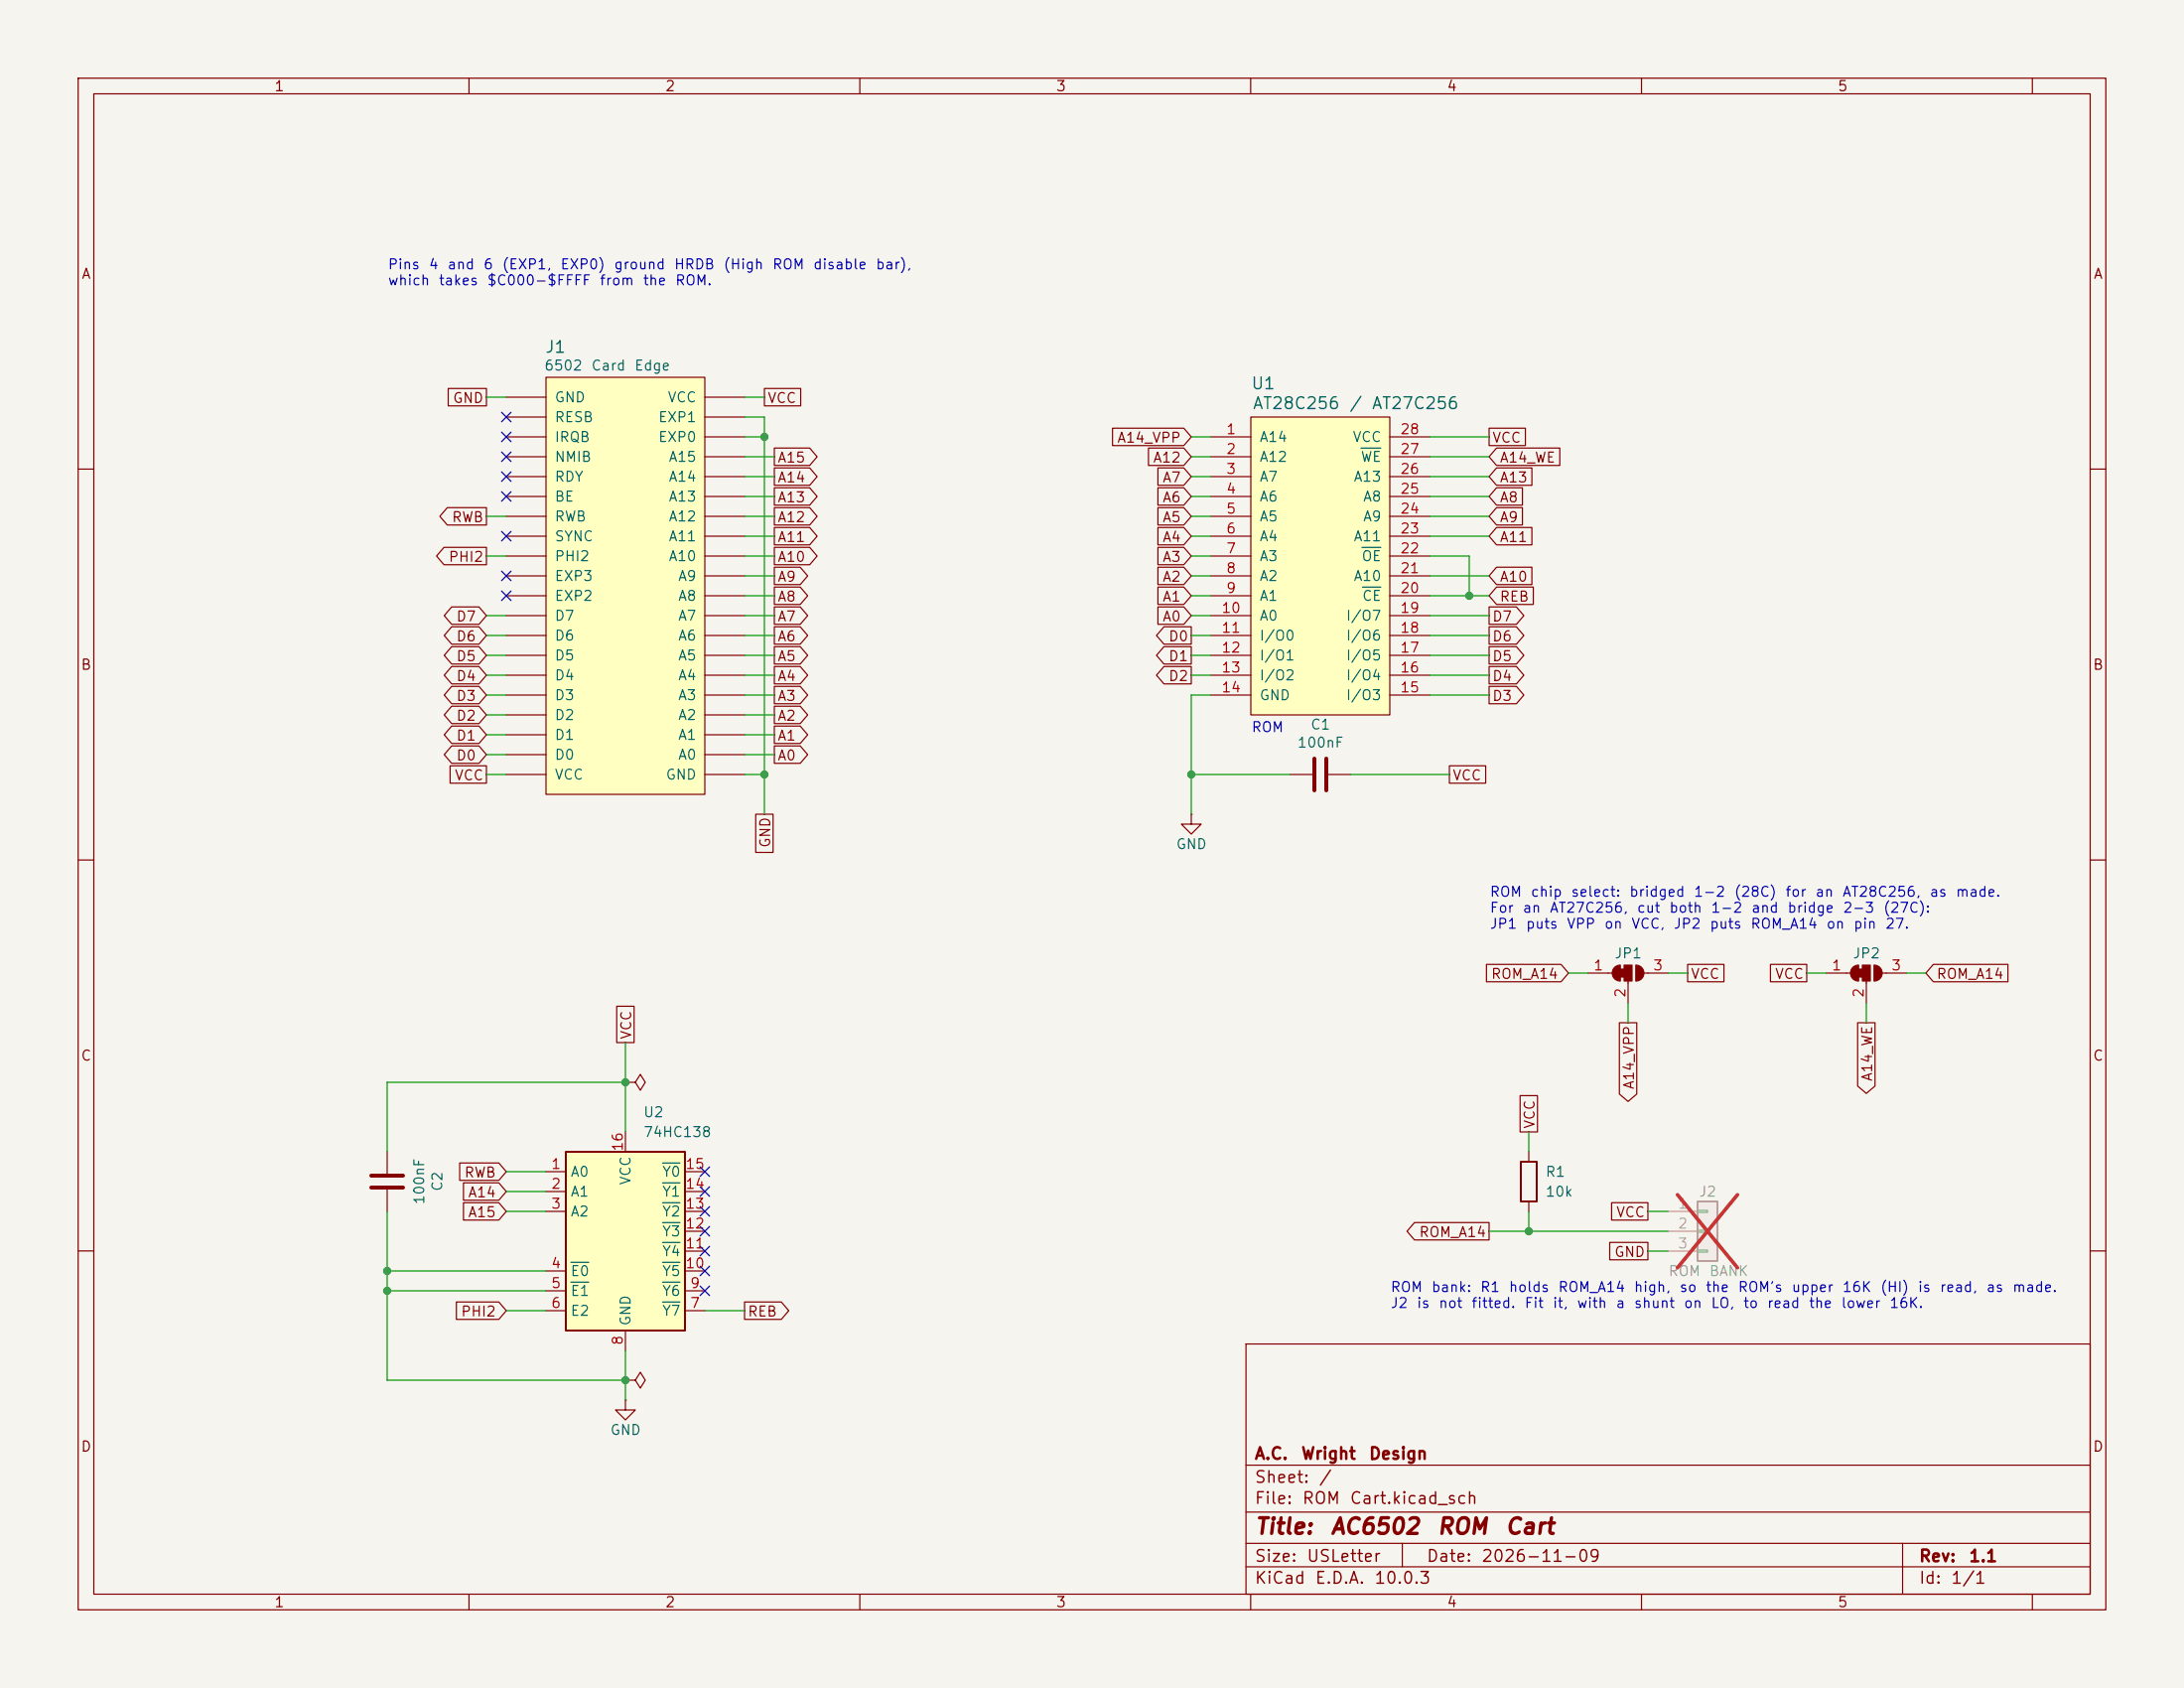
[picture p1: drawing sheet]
<svg xmlns="http://www.w3.org/2000/svg" width="279mm" height="216mm" viewBox="0 0 279 216" stroke-linecap="round" stroke-linejoin="round" font-family="sans-serif">
<path d="M0 0h279.4v215.9h-279.4z" fill="#f5f4ef" stroke="#f5f4ef" stroke-width=".13"/>
<g fill="none" stroke="#840000" stroke-width=".15">
<path d="M10 10h259.4v195.9h-259.4zM12 12h255.4v191.9h-255.4zM60 10v2M110 10v2M160 10v2M210 10v2M260 10v2M10 60h2M267.4 60h2M10 110h2M267.4 110h2M233.7 124.5h3"/>
<path d="M237.7 123.4v2.1M238.8 125.5v2.8M239.8 123.4v2.1M240.8 124.5h3M10 160h2M159.4 171.9h108v32h-108zM267.4 160h2M159.4 197.4h108M159.4 193.4h108M159.4 187.4h108M179.4 197.4v3M243.4 197.4v6.5"/>
<path d="M60 203.9v2M110 203.9v2M159.4 200.4h108M160 203.9v2M210 203.9v2M260 203.9v2"/>
</g>
<g fill="#840000" stroke="#840000" stroke-width=".15">
<path d="M237.7 124h.6v1h-.6z"/>
<path d="M237 123.7l.4-.2 .3-.1v2.1a1.02 1.02 0 0 1-.9-.7 1.02 1.02 0 0 1 .2-1.1z"/>
<path d="M238.3 123.4h1v2.1h-1z"/>
<path d="M239.8 123.4a1.02 1.02 0 0 1 1 1.1 1.02 1.02 0 0 1-1 1z"/>
</g>
<path d="M160 53.3h17.8v38.1h-17.8z" fill="#ffffc2"/>
<g fill="none" stroke="#840000" stroke-width=".15">
<path d="M154.9 55.9h5.1M154.9 58.4h5.1M160 53.3h17.8v38.1h-17.8zM177.8 55.9h5.1M177.8 58.4h5.1M154.9 61h5.1M154.9 63.5h5.1M154.9 66h5.1M154.9 68.6h5.1M154.9 71.1h5.1M154.9 73.7h5.1M154.9 76.2h5.1"/>
<path d="M154.9 78.7h5.1M177.8 61h5.1M177.8 63.5h5.1M177.8 66h5.1M177.8 68.6h5.1M177.8 71.1h5.1M177.8 73.7h5.1M177.8 76.2h5.1M177.8 78.7h5.1M154.9 81.3h5.1M154.9 83.8h5.1M154.9 86.4h5.1"/>
<path d="M154.9 88.9h5.1M177.8 81.3h5.1M177.8 83.8h5.1M177.8 86.4h5.1M177.8 88.9h5.1"/>
</g>
<path d="M174.1 57.3h2.6M174.2 70h2.5M174.3 75.1h2.4" fill="none" stroke="#006464" stroke-width=".15"/>
<path d="M72.4 147.3h15.2v22.9h-15.2z" fill="#ffffc2"/>
<path d="M72.4 147.3h15.2v22.9h-15.2z" fill="none" stroke="#840000" stroke-width=".25"/>
<g fill="none" stroke="#840000" stroke-width=".15">
<path d="M165.1 99.1h2.8M169.9 99.1h2.8M69.8 149.9h2.6M69.8 152.4h2.6M69.8 154.9h2.6M80 144.8v2.5M87.6 149.9h2.6M87.6 152.4h2.6M87.6 154.9h2.6M87.6 157.5h2.6M69.8 162.6h2.6M69.8 165.1h2.6"/>
<path d="M69.8 167.6h2.6M80 170.2v2.5M87.6 162.6h2.6M87.6 165.1h2.6M87.6 167.6h2.6M87.6 160h2.6"/>
</g>
<path d="M84.7 158.9h2.3M84.7 156.4h2.3M84.7 153.8h2.3M84.7 151.3h2.3M84.7 148.8h2.3M73 161.5h2.3M73 164h2.3M84.7 161.5h2.3M84.7 164h2.3M84.7 166.5h2.3" fill="none" stroke="#006464" stroke-width=".15"/>
<path d="M168.1 97v4.1M169.7 97v4.1" fill="none" stroke="#840000" stroke-width=".51"/>
<path d="M69.8 48.3h20.4v53.3h-20.4z" fill="#ffffc2"/>
<g fill="none" stroke="#840000" stroke-width=".15">
<path d="M64.8 58.4h5M64.8 55.9h5M64.8 53.3h5M64.8 50.8h5M69.8 48.3h20.4v53.3h-20.4zM90.2 58.4h5M90.2 55.9h5M90.2 53.3h5M90.2 50.8h5M64.8 78.7h5M64.8 76.2h5M64.8 73.7h5"/>
<path d="M64.8 71.1h5M64.8 68.6h5M64.8 66h5M64.8 63.5h5M64.8 61h5M90.2 78.7h5M90.2 76.2h5M90.2 73.7h5M90.2 71.1h5M90.2 68.6h5M90.2 66h5M90.2 63.5h5"/>
<path d="M90.2 61h5M64.8 96.5h5M64.8 94h5M64.8 91.4h5M64.8 88.9h5M64.8 86.4h5M64.8 83.8h5M64.8 81.3h5M64.8 99.1h5M90.2 96.5h5M90.2 94h5M90.2 91.4h5"/>
<path d="M90.2 88.9h5M90.2 86.4h5M90.2 83.8h5M90.2 81.3h5M90.2 99.1h5M152.4 104.1v1.3h1.3l-1.3 1.3-1.3-1.3h1.3M152.4 104.1h.1M80 138.4h1.3l.6-1 .6 1-.6 1-.6-1M80 138.4h.1M49.5 147.3v2.8M49.5 152.1v2.8M195.6 147.3v1.3"/>
<path d="M195.6 153.7v1.2M80 179.1v1.2h1.3l-1.3 1.3-1.3-1.3h1.3M80 179.1h.1M80 176.5h1.3l.6-1 .6 1-.6 1-.6-1M80 176.5h.1"/>
</g>
<path d="M47.5 150.4h4.1M47.5 151.9h4.1" fill="none" stroke="#840000" stroke-width=".51"/>
<path d="M194.6 148.6h2v5.1h-2z" fill="none" stroke="#840000" stroke-width=".25"/>
<path d="M217.2 153.7h2.5v7.6h-2.5z" fill="#ebeae8"/>
<path d="M217.2 153.7h2.5v7.6h-2.5z" fill="none" stroke="#9c9b98" stroke-width=".25"/>
<path d="M213.4 154.9h3.8M213.4 157.5h3.8M217.2 154.8h1.2v.3h-1.2zM217.2 157.4h1.2v.2h-1.2zM217.2 159.9h1.2v.2h-1.2zM213.4 160h3.8" fill="none" stroke="#9c9b98" stroke-width=".15"/>
<path d="M214.6 152.8l7.7 9.3M222.3 152.8l-7.7 9.3" fill="none" stroke="#e12e31" stroke-width=".46"/>
<g fill="none" stroke="#840000" stroke-width=".15">
<path d="M57.3 49.7h4.9v2.2h-4.9zM97.8 49.7h4.6v2.2h-4.6zM99.1 57.3h4.5l.9 1.1-.9 1.1h-4.5zM99.1 59.8h4.5l.9 1.2-.9 1.1h-4.5zM142.3 54.8h9.1l1 1.1-1 1.1h-9.1zM146.9 57.3h4.5l1 1.1-1 1.1h-4.5zM148.1 59.8h3.3l1 1.2-1 1.1h-3.3zM190.5 54.8h4.6v2.2h-4.6zM191.5 59.8h4.5v2.3h-4.5l-1-1.1zM191.5 57.3h8v2.2h-8l-1-1.1zM56.8 70h5.4v2.2h-5.4l-1-1.1zM57.2 64.9h5v2.3h-5l-.9-1.2z"/>
<path d="M57.8 77.6h3.5l.9 1.1-.9 1.2h-3.5l-1-1.2zM99.1 75.1h3.3l.9 1.1-.9 1.1h-3.3zM99.1 77.6h3.3l.9 1.1-.9 1.2h-3.3zM99.1 72.5h3.3l.9 1.2-.9 1.1h-3.3zM99.1 70h4.5l.9 1.1-.9 1.1h-4.5zM99.1 64.9h4.5l.9 1.1-.9 1.2h-4.5zM99.1 67.5h4.5l.9 1.1-.9 1.1h-4.5zM99.1 62.4h4.5l.9 1.1-.9 1.1h-4.5zM148.1 70h3.3l1 1.1-1 1.1h-3.3zM148.1 67.5h3.3l1 1.1-1 1.1h-3.3zM148.1 75.1h3.3l1 1.1-1 1.1h-3.3zM148.1 72.5h3.3l1 1.2-1 1.1h-3.3z"/>
<path d="M148.1 62.4h3.3l1 1.1-1 1.1h-3.3zM148.1 64.9h3.3l1 1.1-1 1.2h-3.3zM148.1 77.6h3.3l1 1.1-1 1.2h-3.3zM190.5 77.6h3.5l.9 1.1-.9 1.2h-3.5zM191.5 62.4h3.3v2.2h-3.3l-1-1.1zM191.5 64.9h3.3v2.3h-3.3l-1-1.2zM191.5 75.1h4.7v2.2h-4.7l-1-1.1zM191.5 72.5h4.5v2.3h-4.5l-1-1.1zM191.5 67.5h4.5v2.2h-4.5l-1-1.1zM57.6 97.9h4.6v2.3h-4.6zM57.8 82.7h3.5l.9 1.1-.9 1.1h-3.5l-1-1.1zM57.8 92.9h3.5l.9 1.1-.9 1.1h-3.5l-1-1.1z"/>
<path d="M57.8 95.4h3.5l.9 1.1-.9 1.1h-3.5l-1-1.1zM57.8 90.3h3.5l.9 1.1-.9 1.2h-3.5l-1-1.2zM57.8 85.2h3.5l.9 1.2-.9 1.1h-3.5l-1-1.1zM57.8 87.8h3.5l.9 1.1-.9 1.1h-3.5l-1-1.1zM57.8 80.2h3.5l.9 1.1-.9 1.1h-3.5l-1-1.1zM99.1 90.3h3.3l.9 1.1-.9 1.2h-3.3zM99.1 92.9h3.3l.9 1.1-.9 1.1h-3.3zM99.1 95.4h3.3l.9 1.1-.9 1.1h-3.3zM99.1 85.2h3.3l.9 1.2-.9 1.1h-3.3zM99.1 87.8h3.3l.9 1.1-.9 1.1h-3.3zM99.1 82.7h3.3l.9 1.1-.9 1.1h-3.3zM99.1 80.2h3.3l.9 1.1-.9 1.1h-3.3z"/>
<path d="M148.9 82.7h3.5v2.2h-3.5l-.9-1.1zM148.9 85.2h3.5v2.3h-3.5l-.9-1.1zM148.9 80.2h3.5v2.2h-3.5l-.9-1.1zM185.4 97.9h4.7v2.3h-4.7zM190.5 82.7h3.5l.9 1.1-.9 1.1h-3.5zM190.5 80.2h3.5l.9 1.1-.9 1.1h-3.5zM190.5 87.8h3.5l.9 1.1-.9 1.1h-3.5zM190.5 85.2h3.5l.9 1.2-.9 1.1h-3.5zM96.7 104.1h2.2v4.9h-2.2zM78.9 128.7h2.2v4.7h-2.2zM190.2 123.3h9.5l1 1.2-1 1.1h-9.5zM203.2 124.5h3"/>
<path d="M207.2 130.8h2.2v9.1l-1.1 1-1.1-1zM207.3 123.4v2.1M208.3 125.5v2.8M209.3 123.4v2.1M210.3 124.5h3.1M215.9 123.3h4.6v2.3h-4.6zM226.5 123.3h4.6v2.3h-4.6zM237.6 130.8h2.3v8.1l-1.1 1-1.2-1zM247.3 123.3h9.6v2.3h-9.6l-.9-1.1zM58.8 148.7h5l1 1.2-1 1.1h-5zM59.3 153.8h4.5l1 1.1-1 1.2h-4.5zM59.3 151.3h4.5l1 1.1-1 1.1h-4.5z"/>
<path d="M181 156.4h9.5v2.2h-9.5l-1-1.1zM194.5 140.1h2.2v4.7h-2.2zM205.9 158.9h4.9v2.2h-4.9zM206.2 153.8h4.6v2.3h-4.6zM58.4 166.5h5.4l1 1.1-1 1.2h-5.4zM95.2 166.5h4.8l.9 1.1-.9 1.2h-4.8z"/>
</g>
<g fill="#840000" stroke="#840000" stroke-width=".15">
<path d="M207.3 124h.5v1h-.5z"/>
<path d="M206.5 123.7l.4-.2 .4-.1v2.1a1.02 1.02 0 0 1-1-.7 1.02 1.02 0 0 1 .2-1.1z"/>
<path d="M207.8 123.4h1v2.1h-1z"/>
<path d="M209.3 123.4a1.02 1.02 0 0 1 1 1.1 1.02 1.02 0 0 1-1 1z"/>
</g>
<g fill="none" stroke="#009600" stroke-width=".15">
<path d="M62.2 50.8h2.6M95.2 53.3h2.6v50.8M95.2 55.9h2.6M95.2 58.4h3.9M95.2 50.8h2.6M152.4 55.9h2.5M152.4 58.4h2.5M182.9 55.9h7.6M182.9 58.4h7.6M62.2 71.1h2.6M62.2 78.7h2.6M62.2 66h2.6"/>
<path d="M95.2 61h3.9M95.2 63.5h3.9M95.2 68.6h3.9M95.2 71.1h3.9M95.2 78.7h3.9M95.2 73.7h3.9M95.2 66h3.9M95.2 76.2h3.9M152.4 61h2.5M152.4 63.5h2.5M152.4 68.6h2.5M152.4 71.1h2.5"/>
<path d="M152.4 78.7h2.5M152.4 73.7h2.5M152.4 66h2.5M152.4 76.2h2.5M182.9 61h7.6M182.9 63.5h7.6M182.9 68.6h7.6M182.9 71.1h5.1v5.1M182.9 78.7h7.6M182.9 73.7h7.6M182.9 66h7.6M182.9 76.2h7.6"/>
<path d="M62.2 83.8h2.6M62.2 88.9h2.6M62.2 86.4h2.6M62.2 81.3h2.6M62.2 99.1h2.6M62.2 91.4h2.6M62.2 94h2.6M62.2 96.5h2.6M95.2 83.8h3.9M95.2 88.9h3.9M95.2 86.4h3.9M95.2 81.3h3.9"/>
<path d="M95.2 99.1h2.6M95.2 91.4h3.9M95.2 94h3.9M95.2 96.5h3.9M152.4 83.8h2.5M152.4 86.4h2.5M152.4 81.3h2.5M152.4 99.1h12.7M154.9 88.9h-2.5v15.2M172.7 99.1h12.7M182.9 83.8h7.6M182.9 88.9h7.6"/>
<path d="M182.9 86.4h7.6M182.9 81.3h7.6M80 133.4v11.4M80 138.4h-30.5v8.9M200.7 124.5h2.5M208.3 128.3v2.5M213.4 124.5h2.5M231.1 124.5h2.6M238.8 128.3v2.5M243.8 124.5h2.6M49.5 154.9v21.6h30.5M64.8 154.9h5"/>
<path d="M64.8 152.4h5M64.8 149.9h5M190.5 157.5h22.9M195.6 144.8v2.5M195.6 154.9v2.6M210.8 154.9h2.6M49.5 165.1h20.3M49.5 162.6h20.3M64.8 167.6h5M80 172.7v6.4M90.2 167.6h5M210.8 160h2.6"/>
</g>
<g fill="none" stroke="#000084" stroke-width=".15">
<path d="M64.2 55.3l1.2 1.2M64.2 57.8l1.2 1.2M64.2 52.7l1.2 1.2M65.4 55.3l-1.2 1.2M65.4 57.8l-1.2 1.2M65.4 52.7l-1.2 1.2M64.2 73.1l1.2 1.2M64.2 68l1.2 1.2M64.2 60.4l1.2 1.2M64.2 62.9l1.2 1.2M64.2 75.6l1.2 1.2M65.4 73.1l-1.2 1.2"/>
<path d="M65.4 68l-1.2 1.2M65.4 60.4l-1.2 1.2M65.4 62.9l-1.2 1.2M65.4 75.6l-1.2 1.2M89.6 154.3l1.2 1.2M89.6 149.3l1.2 1.2M89.6 151.8l1.2 1.2M89.6 159.4l1.2 1.2M89.6 156.9l1.2 1.2M90.8 154.3l-1.2 1.2M90.8 149.3l-1.2 1.2M90.8 151.8l-1.2 1.2"/>
<path d="M90.8 159.4l-1.2 1.2M90.8 156.9l-1.2 1.2M89.6 164.5l1.2 1.2M89.6 162l1.2 1.2M90.8 164.5l-1.2 1.2M90.8 162l-1.2 1.2"/>
</g>
<g fill="#009600" stroke="#009600" stroke-width=".13">
<circle cx="195.6" cy="157.5" r=".46"/>
<circle cx="97.8" cy="99.1" r=".46"/>
<circle cx="80" cy="138.4" r=".46"/>
<circle cx="49.5" cy="162.6" r=".46"/>
<circle cx="49.5" cy="165.1" r=".46"/>
<circle cx="152.4" cy="99.1" r=".46"/>
<circle cx="188" cy="76.2" r=".46"/>
<circle cx="80" cy="176.5" r=".46"/>
<circle cx="97.8" cy="55.9" r=".46"/>
</g>
<g font-size="2" fill="#840000">
<text x="160.4" y="196.7">Title:</text>
<text x="170.1" y="196.7">AC6502</text>
<text x="183.7" y="196.7">ROM</text>
<text x="192.4" y="196.7">Cart</text>
</g>
<g font-size="1.5" fill="#006464">
<text x="69.6" y="45.5">J1</text>
<text x="160" y="50.2">U1</text>
<text x="160.2" y="52.7">AT28C256</text>
<text x="172.5" y="52.7">/</text>
<text x="175.4" y="52.7">AT27C256</text>
</g>
<g font-size="1.5" fill="#840000">
<text x="160.4" y="190">Sheet:</text>
<text x="160.4" y="187">A.C.</text>
<text x="166.4" y="187">Wright</text>
<text x="168.6" y="190">/</text>
<text x="175" y="187">Design</text>
<text x="160.4" y="192.7">File:</text>
<text x="166.5" y="192.7">ROM</text>
<text x="172.6" y="192.7">Cart.kicad_sch</text>
<text x="160.4" y="202.9">KiCad</text>
<text x="160.4" y="200.1">Size:</text>
<text x="167.1" y="200.1">USLetter</text>
<text x="168.1" y="202.9">E.D.A.</text>
<text x="175.7" y="202.9">10.0.3</text>
<text x="182.4" y="200.1">Date:</text>
<text x="189.4" y="200.1">2026-11-09</text>
<text x="245.4" y="200.1">Rev:</text>
<text x="245.4" y="202.9">Id:</text>
<text x="249.5" y="202.9">1/1</text>
<text x="251.8" y="200.1">1.1</text>
</g>
<g font-size="1.3" fill="#840000">
<text x="35" y="12">1</text>
<text x="85" y="12">2</text>
<text x="135" y="12">3</text>
<text x="185" y="12">4</text>
<text x="235" y="12">5</text>
<text x="10.3" y="36">A</text>
<text x="267.7" y="36">A</text>
<text x="57.8" y="51.9">GND</text>
<text x="98.1" y="51.9">VCC</text>
<text x="99.4" y="59.5">A15</text>
<text x="142.8" y="56.9">A14_VPP</text>
<text x="147.4" y="59.5">A12</text>
<text x="190.8" y="56.9">VCC</text>
<text x="191.8" y="59.5">A14_WE</text>
<text x="99.4" y="64.6">A13</text>
<text x="99.4" y="62">A14</text>
<text x="148.6" y="62">A7</text>
<text x="148.6" y="64.6">A6</text>
<text x="191.8" y="64.6">A8</text>
<text x="191.8" y="62">A13</text>
<text x="57.7" y="67.1">RWB</text>
<text x="99.4" y="67.1">A12</text>
<text x="99.4" y="69.6">A11</text>
<text x="148.6" y="69.6">A4</text>
<text x="148.6" y="67.1">A5</text>
<text x="191.8" y="67.1">A9</text>
<text x="191.8" y="69.6">A11</text>
<text x="57.3" y="72.2">PHI2</text>
<text x="99.4" y="77.3">A8</text>
<text x="99.4" y="74.7">A9</text>
<text x="99.4" y="72.2">A10</text>
<text x="148.6" y="72.2">A3</text>
<text x="148.6" y="77.3">A1</text>
<text x="148.6" y="74.7">A2</text>
<text x="191.8" y="77.3">REB</text>
<text x="191.8" y="74.7">A10</text>
<text x="58.3" y="79.8">D7</text>
<text x="58.3" y="82.3">D6</text>
<text x="99.4" y="79.8">A7</text>
<text x="99.4" y="82.3">A6</text>
<text x="148.6" y="79.8">A0</text>
<text x="149.4" y="82.3">D0</text>
<text x="190.8" y="79.8">D7</text>
<text x="190.8" y="82.3">D6</text>
<text x="10.3" y="86">B</text>
<text x="58.3" y="84.9">D5</text>
<text x="58.3" y="87.4">D4</text>
<text x="58.3" y="90">D3</text>
<text x="99.4" y="87.4">A4</text>
<text x="99.4" y="90">A3</text>
<text x="99.4" y="84.9">A5</text>
<text x="149.4" y="84.9">D1</text>
<text x="149.4" y="87.4">D2</text>
<text x="190.8" y="84.9">D5</text>
<text x="190.8" y="90">D3</text>
<text x="190.8" y="87.4">D4</text>
<text x="267.7" y="86">B</text>
<text x="58.3" y="95">D1</text>
<text x="58.3" y="92.5">D2</text>
<text x="99.4" y="92.5">A2</text>
<text x="99.4" y="95">A1</text>
<text x="58.1" y="100.1">VCC</text>
<text x="58.3" y="97.6">D0</text>
<text x="99.4" y="97.6">A0</text>
<text x="185.7" y="100.1">VCC</text>
<text x="98.9" y="108.5" transform="rotate(-90 98.9 108.5)">GND</text>
<text x="190.7" y="125.5">ROM_A14</text>
<text x="216.2" y="125.5">VCC</text>
<text x="227" y="125.5">VCC</text>
<text x="247.6" y="125.5">ROM_A14</text>
<text x="10.3" y="136">C</text>
<text x="81.1" y="133" transform="rotate(-90 81.1 133)">VCC</text>
<text x="267.7" y="136">C</text>
<text x="209.3" y="139.4" transform="rotate(-90 209.3 139.4)">A14_VPP</text>
<text x="239.8" y="138.4" transform="rotate(-90 239.8 138.4)">A14_WE</text>
<text x="196.6" y="144.5" transform="rotate(-90 196.6 144.5)">VCC</text>
<text x="59.3" y="150.9">RWB</text>
<text x="59.8" y="153.5">A14</text>
<text x="59.8" y="156">A15</text>
<text x="181.5" y="158.5">ROM_A14</text>
<text x="206.4" y="161.1">GND</text>
<text x="206.7" y="156">VCC</text>
<text x="58.9" y="168.7">PHI2</text>
<text x="95.6" y="168.7">REB</text>
<text x="10.3" y="186">D</text>
<text x="267.7" y="186">D</text>
<text x="35" y="205.9">1</text>
<text x="85" y="205.9">2</text>
<text x="135" y="205.9">3</text>
<text x="185" y="205.9">4</text>
<text x="235" y="205.9">5</text>
</g>
<g font-size="1.3" fill="#0000c2">
<text x="49.5" y="34.8">Pins</text>
<text x="54.8" y="34.8">4</text>
<text x="57.1" y="34.8">and</text>
<text x="61.8" y="34.8">6</text>
<text x="64.1" y="34.8">(EXP1,</text>
<text x="71.6" y="34.8">EXP0)</text>
<text x="78.4" y="34.8">ground</text>
<text x="86.1" y="34.8">HRDB</text>
<text x="92.5" y="34.8">(High</text>
<text x="98.7" y="34.8">ROM</text>
<text x="103.9" y="34.8">disable</text>
<text x="111.9" y="34.8">bar),</text>
<text x="49.5" y="36.8">which</text>
<text x="56" y="36.8">takes</text>
<text x="62.2" y="36.8">$C000-$FFFF</text>
<text x="76.6" y="36.8">from</text>
<text x="82.2" y="36.8">the</text>
<text x="86.3" y="36.8">ROM.</text>
<text x="160" y="94">ROM</text>
<text x="190.5" y="115">ROM</text>
<text x="190.5" y="117.1">For</text>
<text x="190.5" y="119.1">JP1</text>
<text x="194.7" y="117.1">an</text>
<text x="195.1" y="119.1">puts</text>
<text x="195.7" y="115">chip</text>
<text x="198.2" y="117.1">AT27C256,</text>
<text x="200.3" y="119.1">VPP</text>
<text x="200.9" y="115">select:</text>
<text x="205.1" y="119.1">on</text>
<text x="208.3" y="115">bridged</text>
<text x="208.6" y="119.1">VCC,</text>
<text x="209.3" y="117.1">cut</text>
<text x="213.4" y="117.1">both</text>
<text x="214" y="119.1">JP2</text>
<text x="216.6" y="115">1-2</text>
<text x="218.6" y="119.1">puts</text>
<text x="218.8" y="117.1">1-2</text>
<text x="221.8" y="115">(28C)</text>
<text x="223.9" y="119.1">ROM_A14</text>
<text x="224" y="117.1">and</text>
<text x="228.3" y="115">for</text>
<text x="228.6" y="117.1">bridge</text>
<text x="232.1" y="115">an</text>
<text x="233.6" y="119.1">on</text>
<text x="235.6" y="115">AT28C256,</text>
<text x="235.7" y="117.1">2-3</text>
<text x="237" y="119.1">pin</text>
<text x="240.8" y="117.1">(27C):</text>
<text x="241.1" y="119.1">27.</text>
<text x="246.8" y="115">as</text>
<text x="250.1" y="115">made.</text>
<text x="177.8" y="165.6">ROM</text>
<text x="177.8" y="167.6">J2</text>
<text x="181.1" y="167.6">is</text>
<text x="183" y="165.6">bank:</text>
<text x="184" y="167.6">not</text>
<text x="188.1" y="167.6">fitted.</text>
<text x="189.3" y="165.6">R1</text>
<text x="192.9" y="165.6">holds</text>
<text x="194.9" y="167.6">Fit</text>
<text x="198.5" y="167.6">it,</text>
<text x="199.2" y="165.6">ROM_A14</text>
<text x="201.6" y="167.6">with</text>
<text x="206.6" y="167.6">a</text>
<text x="208.9" y="165.6">high,</text>
<text x="208.9" y="167.6">shunt</text>
<text x="214.8" y="165.6">so</text>
<text x="215.3" y="167.6">on</text>
<text x="218.1" y="165.6">the</text>
<text x="218.8" y="167.6">LO,</text>
<text x="222.2" y="165.6">ROM's</text>
<text x="222.9" y="167.6">to</text>
<text x="226" y="167.6">read</text>
<text x="229.1" y="165.6">upper</text>
<text x="231.3" y="167.6">the</text>
<text x="235.4" y="167.6">lower</text>
<text x="235.6" y="165.6">16K</text>
<text x="240.5" y="165.6">(HI)</text>
<text x="241.6" y="167.6">16K.</text>
<text x="245.2" y="165.6">is</text>
<text x="248.1" y="165.6">read,</text>
<text x="254" y="165.6">as</text>
<text x="257.3" y="165.6">made.</text>
</g>
<g font-size="1.3" fill="#006464">
<text x="69.5" y="47.7">6502</text>
<text x="75.5" y="47.7">Card</text>
<text x="81.1" y="47.7">Edge</text>
<text x="70.9" y="51.8">GND</text>
<text x="85.3" y="51.8">VCC</text>
<text x="70.9" y="56.9">IRQB</text>
<text x="70.9" y="59.4">NMIB</text>
<text x="70.9" y="54.3">RESB</text>
<text x="84.1" y="56.9">EXP0</text>
<text x="84.1" y="54.3">EXP1</text>
<text x="85.4" y="59.4">A15</text>
<text x="161" y="56.9">A14</text>
<text x="161" y="59.4">A12</text>
<text x="173" y="56.9">VCC</text>
<text x="174" y="59.4">WE</text>
<text x="70.9" y="64.5">BE</text>
<text x="70.9" y="61.9">RDY</text>
<text x="85.4" y="64.5">A13</text>
<text x="85.4" y="61.9">A14</text>
<text x="161" y="61.9">A7</text>
<text x="161" y="64.5">A6</text>
<text x="173.1" y="61.9">A13</text>
<text x="174.3" y="64.5">A8</text>
<text x="70.9" y="67">RWB</text>
<text x="70.9" y="69.6">SYNC</text>
<text x="85.4" y="69.6">A11</text>
<text x="85.4" y="67">A12</text>
<text x="161" y="67">A5</text>
<text x="161" y="69.6">A4</text>
<text x="173.1" y="69.6">A11</text>
<text x="174.3" y="67">A9</text>
<text x="70.9" y="77.2">EXP2</text>
<text x="70.9" y="74.6">EXP3</text>
<text x="70.9" y="72.1">PHI2</text>
<text x="85.4" y="72.1">A10</text>
<text x="86.7" y="77.2">A8</text>
<text x="86.7" y="74.6">A9</text>
<text x="161" y="72.1">A3</text>
<text x="161" y="74.6">A2</text>
<text x="161" y="77.2">A1</text>
<text x="173.1" y="74.6">A10</text>
<text x="174.1" y="72.1">OE</text>
<text x="174.2" y="77.2">CE</text>
<text x="70.9" y="82.3">D6</text>
<text x="70.9" y="79.7">D7</text>
<text x="86.7" y="82.3">A6</text>
<text x="86.7" y="79.7">A7</text>
<text x="161" y="79.7">A0</text>
<text x="161" y="82.3">I/O0</text>
<text x="172.1" y="82.3">I/O6</text>
<text x="172.1" y="79.7">I/O7</text>
<text x="70.9" y="89.9">D3</text>
<text x="70.9" y="87.3">D4</text>
<text x="70.9" y="84.8">D5</text>
<text x="86.7" y="89.9">A3</text>
<text x="86.7" y="87.3">A4</text>
<text x="86.7" y="84.8">A5</text>
<text x="161" y="84.8">I/O1</text>
<text x="161" y="87.3">I/O2</text>
<text x="161" y="89.9">GND</text>
<text x="172.1" y="89.9">I/O3</text>
<text x="172.1" y="87.3">I/O4</text>
<text x="172.1" y="84.8">I/O5</text>
<text x="70.9" y="95">D1</text>
<text x="70.9" y="92.4">D2</text>
<text x="86.7" y="95">A1</text>
<text x="86.7" y="92.4">A2</text>
<text x="165.9" y="95.9">100nF</text>
<text x="167.6" y="93.6">C1</text>
<text x="70.9" y="97.5">D0</text>
<text x="70.9" y="100">VCC</text>
<text x="85.1" y="100">GND</text>
<text x="86.7" y="97.5">A0</text>
<text x="150.4" y="108.9">GND</text>
<text x="206.5" y="122.9">JP1</text>
<text x="236.9" y="122.9">JP2</text>
<text x="82.2" y="143.2">U2</text>
<text x="82.2" y="145.8">74HC138</text>
<text x="54.6" y="154.2" transform="rotate(-90 54.6 154.2)">100nF</text>
<text x="56.9" y="152.5" transform="rotate(-90 56.9 152.5)">C2</text>
<text x="72.9" y="150.8">A0</text>
<text x="72.9" y="153.4">A1</text>
<text x="72.9" y="155.9">A2</text>
<text x="81" y="151.7" transform="rotate(-90 81 151.7)">VCC</text>
<text x="84.6" y="155.9">Y2</text>
<text x="84.6" y="153.4">Y1</text>
<text x="84.6" y="150.8">Y0</text>
<text x="197.6" y="150.8">R1</text>
<text x="197.6" y="153.4">10k</text>
<text x="84.6" y="161">Y4</text>
<text x="84.6" y="158.5">Y3</text>
<text x="72.9" y="163.5">E0</text>
<text x="72.9" y="166.1">E1</text>
<text x="84.6" y="166.1">Y6</text>
<text x="84.6" y="163.5">Y5</text>
<text x="72.9" y="168.6">E2</text>
<text x="81" y="169.7" transform="rotate(-90 81 169.7)">GND</text>
<text x="84.6" y="168.6">Y7</text>
<text x="78" y="183.9">GND</text>
</g>
<g font-size="1.3" fill="#a90000">
<text x="156.8" y="55.9">1</text>
<text x="156.8" y="58.4">2</text>
<text x="179" y="58.4">27</text>
<text x="179" y="55.9">28</text>
<text x="156.8" y="60.9">3</text>
<text x="156.8" y="63.5">4</text>
<text x="179" y="63.5">25</text>
<text x="179" y="60.9">26</text>
<text x="156.8" y="66">5</text>
<text x="156.8" y="68.6">6</text>
<text x="156.8" y="71.1">7</text>
<text x="179" y="71.1">22</text>
<text x="179" y="68.6">23</text>
<text x="179" y="66">24</text>
<text x="156.8" y="73.6">8</text>
<text x="156.8" y="76.2">9</text>
<text x="179" y="76.2">20</text>
<text x="179" y="73.6">21</text>
<text x="156.2" y="78.7">10</text>
<text x="156.2" y="81.3">11</text>
<text x="156.2" y="83.8">12</text>
<text x="179" y="83.8">17</text>
<text x="179" y="81.3">18</text>
<text x="179" y="78.7">19</text>
<text x="156.2" y="86.3">13</text>
<text x="156.2" y="88.9">14</text>
<text x="179" y="88.9">15</text>
<text x="179" y="86.3">16</text>
<text x="203.8" y="124.4">1</text>
<text x="211.4" y="124.4">3</text>
<text x="234.2" y="124.4">1</text>
<text x="241.9" y="124.4">3</text>
<text x="208.3" y="127.7" transform="rotate(-90 208.3 127.7)">2</text>
<text x="238.7" y="127.7" transform="rotate(-90 238.7 127.7)">2</text>
<text x="70.4" y="149.8">1</text>
<text x="80" y="147.4" transform="rotate(-90 80 147.4)">16</text>
<text x="87.6" y="149.8">15</text>
<text x="70.4" y="152.4">2</text>
<text x="70.4" y="154.9">3</text>
<text x="87.6" y="154.9">13</text>
<text x="87.6" y="152.4">14</text>
<text x="87.6" y="160">11</text>
<text x="87.6" y="157.5">12</text>
<text x="70.4" y="162.5">4</text>
<text x="70.4" y="165.1">5</text>
<text x="70.4" y="167.6">6</text>
<text x="87.6" y="162.5">10</text>
<text x="88.2" y="167.6">7</text>
<text x="88.2" y="165.1">9</text>
<text x="80" y="172.2" transform="rotate(-90 80 172.2)">8</text>
</g>
<g font-size="1.3" fill="#a5a4a2">
<text x="214.6" y="154.9">1</text>
<text x="214.6" y="157.5">2</text>
<text x="214.6" y="160">3</text>
</g>
<g font-size="1.3" fill="#939391">
<text x="217.2" y="153.4">J2</text>
<text x="213.3" y="163.5">ROM</text>
<text x="218.6" y="163.5">BANK</text>
</g>
</svg>
